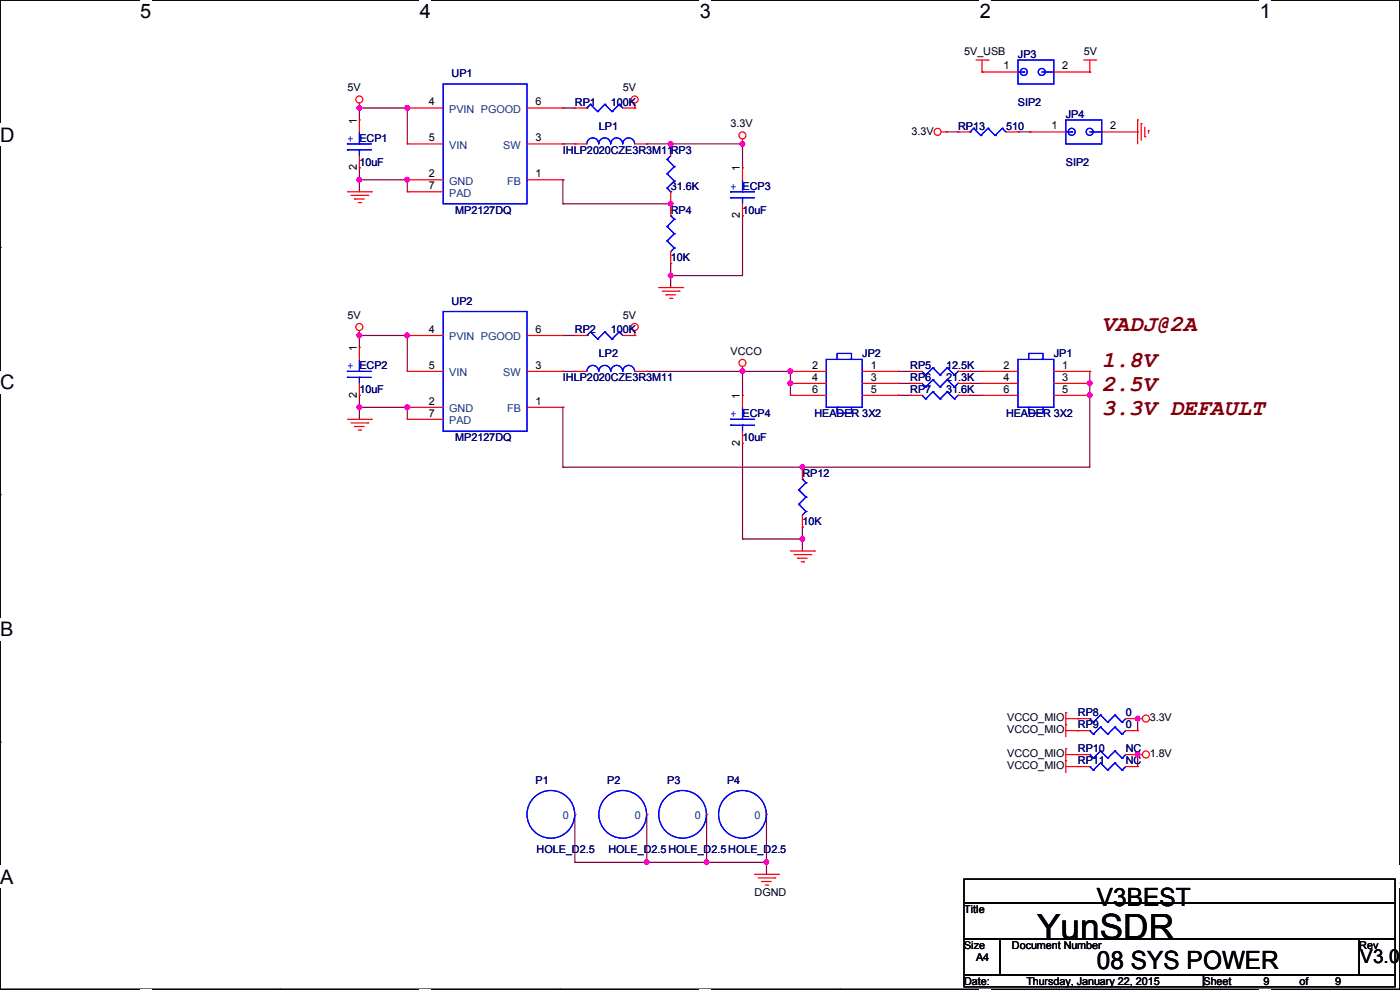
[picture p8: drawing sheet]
<svg xmlns="http://www.w3.org/2000/svg" width="297mm" height="210mm" viewBox="0 0 297 210" stroke-linecap="round" stroke-linejoin="round" font-family="sans-serif">
<path d="M0 0h297v209.8h-297z" fill="none" stroke="#000" stroke-width=".25"/>
<g fill="#fff">
<path d="M29.7 0h2.4v4.8h-2.4z"/>
<path d="M29.7 209.8h2.4v.2h-2.4z"/>
</g>
<path d="M59.4 0h.1M59.4 209.8h.1" fill="none" stroke="#000" stroke-width=".25"/>
<g fill="#fff">
<path d="M89.1 0h2.3v4.8h-2.3z"/>
<path d="M89.1 209.8h2.3v.2h-2.3z"/>
</g>
<path d="M118.8 0h.1M118.8 209.8h.1" fill="none" stroke="#000" stroke-width=".25"/>
<g fill="#fff">
<path d="M148.5 0h2.3v4.8h-2.3z"/>
<path d="M148.5 209.8h2.3v.2h-2.3z"/>
</g>
<path d="M178.2 0h.1M178.2 209.8h.1" fill="none" stroke="#000" stroke-width=".25"/>
<g fill="#fff">
<path d="M207.9 0h2.3v4.8h-2.3z"/>
<path d="M207.9 209.8h2.3v.2h-2.3z"/>
</g>
<path d="M237.6 0h.1M237.6 209.8h.1" fill="none" stroke="#000" stroke-width=".25"/>
<g fill="#fff">
<path d="M267.3 0h2.3v4.8h-2.3z"/>
<path d="M267.3 209.8h2.3v.2h-2.3z"/>
<path d="M0 26.2h3.1v4.8h-3.1z"/>
<path d="M0 78.7h3.1v4.7h-3.1z"/>
</g>
<path d="M0 52.5h.1M297 52.5h.1" fill="none" stroke="#000" stroke-width=".25"/>
<path d="M0 131.1h2.9v4.8h-2.9z" fill="#fff"/>
<path d="M0 104.9h.1M297 104.9h.1" fill="none" stroke="#000" stroke-width=".25"/>
<g fill="#fff">
<path d="M0 183.6h2.9v4.7h-2.9z"/>
<path d="M296.9 183.6h.1v4.7h-.1z"/>
</g>
<path d="M0 157.4h.1M297 157.4h.1M204.5 186.5h91.5v5.1h-91.5zM204.5 191.6h91.5v7.6h-91.5zM204.5 199.2h7.6v7.6h-7.6zM212.1 199.2h76.2v7.6h-76.2zM288.3 199.2h7.7v7.6h-7.7zM204.5 206.8h50.8v2.5h-50.8zM255.3 206.8h40.7v2.5h-40.7z" fill="none" stroke="#000" stroke-width=".25"/>
<g fill="none" stroke="#800040" stroke-width=".25">
<path d="M76.2 38.1h.1M76.2 35.6h.1M76.2 22.9h.1M76.2 38.1h10.2M76.2 22.9v2.5M76.2 35.6v5.1M76.2 22.9h10.2M86.4 38.1h.1M86.4 22.9h.1M86.4 22.9v7.6M86.4 38.1v2.6M119.4 30.5h.1"/>
<path d="M119.4 22.9h.1M119.4 38.1h.1M119.4 30.5h2.6M119.4 22.9h2.6M119.4 38.1v5.1M137.2 30.5h.1M137.2 30.5h20.3M157.5 30.5h.1M157.5 30.5v5.1M200.7 28h.1M200.7 28h2.5M215.9 28h2.6"/>
<path d="M218.5 28h.1M119.4 43.2h.1M119.4 43.2h22.9M142.3 58.5h.1M142.3 55.9h.1M142.3 55.9v5.1M157.5 45.8h.1M157.5 45.8v12.7h-15.2M76.2 71.2h.1M76.2 71.2v2.5M76.2 71.2h10.2M86.4 71.2h.1"/>
<path d="M86.4 71.2v7.6M119.4 78.8h.1M119.4 71.2h.1M119.4 78.8h2.6M119.4 71.2h2.6M137.2 78.8h30.5M157.5 78.8h.1M157.5 78.8v5.1M167.7 78.8h.1M167.7 78.8v5.1M190.5 78.8h.1M190.5 78.8h2.6"/>
<path d="M205.8 78.8h.1M205.8 78.8h2.5M231.2 78.8h.1M231.2 78.8v20.3h-111.8M76.2 86.4h.1M76.2 83.9h.1M76.2 83.9v5M76.2 86.4h10.2M86.4 86.4h.1M86.4 86.4v2.5M119.4 99.1h.1M119.4 86.4h.1"/>
<path d="M119.4 86.4v12.7M157.5 94v20.3M167.7 81.3h.1M170.2 99.1h.1M190.5 81.3h.1M190.5 83.9h.1M190.5 81.3h2.6M190.5 83.9h2.6M205.8 81.3h.1M205.8 83.9h.1M205.8 81.3h2.5M205.8 83.9h2.5"/>
<path d="M231.2 83.9h.1M231.2 81.3h.1M157.5 114.3h.1M157.5 114.3h12.7M170.2 114.3h.1M170.2 111.8h.1M170.2 111.8v5.1M241.3 152.4h.1M241.3 152.4v2.6M122 172.8h.1M122 172.8v10.1M137.2 172.8h.1"/>
<path d="M137.2 172.8v10.1M149.9 172.8h.1M149.9 172.8v10.1M162.6 172.8h.1M162.6 172.8v12.7M241.3 160.1h.1M241.3 160.1v2.5M122 182.9h.1M122 182.9h40.6M137.2 182.9h.1M149.9 182.9h.1M162.6 182.9h.1"/>
</g>
<g fill="#f0f" stroke="#f0f" stroke-width=".25">
<circle cx="241.3" cy="152.4" r=".49"/>
<circle cx="241.3" cy="160" r=".49"/>
<circle cx="162.6" cy="182.9" r=".49"/>
<circle cx="149.9" cy="182.9" r=".49"/>
<circle cx="137.2" cy="182.9" r=".49"/>
<circle cx="86.4" cy="38.1" r=".49"/>
<circle cx="76.2" cy="38.1" r=".49"/>
<circle cx="142.3" cy="58.4" r=".49"/>
<circle cx="142.3" cy="30.5" r=".49"/>
<circle cx="142.3" cy="43.2" r=".49"/>
<circle cx="76.2" cy="22.9" r=".49"/>
<circle cx="157.5" cy="30.5" r=".49"/>
<circle cx="86.4" cy="22.9" r=".49"/>
<circle cx="86.4" cy="86.4" r=".49"/>
<circle cx="76.2" cy="86.4" r=".49"/>
<circle cx="157.5" cy="78.8" r=".49"/>
<circle cx="170.2" cy="99.1" r=".49"/>
<circle cx="76.2" cy="71.1" r=".49"/>
<circle cx="86.4" cy="71.1" r=".49"/>
<circle cx="231.2" cy="83.8" r=".49"/>
<circle cx="231.2" cy="81.3" r=".49"/>
<circle cx="167.7" cy="81.3" r=".49"/>
<circle cx="167.7" cy="78.8" r=".49"/>
<circle cx="170.2" cy="114.3" r=".49"/>
</g>
<g fill="none" stroke="#f00" stroke-width=".25">
<path d="M207.1 12.7h2.5M208.3 15.3h.1M208.3 12.7v2.6M208.3 15.3h7.6M209.6 12.7h.1M223.6 15.3h7.6M229.9 12.7h2.6M231.2 15.3h.1M231.2 12.7v2.6M232.5 12.7h.1M76.2 22.9h.1M76.2 25.4h.1"/>
<path d="M76.2 35.6h.1M76.2 21.9v1M76.2 25.4v2.6M76.2 33.1v2.5M86.4 38.1h.1M86.4 22.9h.1M86.4 30.5h.1M86.4 38.1h7.6M86.4 30.5h7.6M86.4 22.9h7.6M111.8 38.1h7.6M111.8 30.5h7.6"/>
<path d="M111.8 22.9h7.6M119.4 38.1h.1M119.4 30.5h.1M119.4 22.9h.1M122 30.5h.1M122 22.9h.1M122 30.5h2.5M122 22.9h2.5M132.1 22.9h2.6M134.7 22.9h.1M134.7 21.9v1M134.7 30.5h2.5"/>
<path d="M137.2 30.5h.1M142.3 30.5h.1M142.3 30.5v2.6M157.5 30.5h.1M157.5 35.6h.1M157.5 29.5v1M157.5 35.6v2.5M199.7 28h1M200.7 28h.1M203.2 28h.1M203.2 28h2.6M213.4 28h2.5"/>
<path d="M215.9 28h.1M218.5 28h.1M218.5 28h7.6M233.7 28h7.6M241.3 25.4h.1M241.3 28h.1M241.3 25.4v5.1M242.1 26.2h.1M242.1 26.2v3.6M242.9 29h.1M242.9 27v2M243.6 27.7h.1"/>
<path d="M243.6 27.7v.5M73.7 40.7h5.1M74.5 41.4h3.5M75.2 42.2h.1M75.2 42.2h2.1M76 43h.5M76.5 43h.1M78 41.4h.1M78.8 40.7h.1M86.4 40.7h.1M86.4 40.7h7.6M142.3 43.2h.1"/>
<path d="M142.3 55.9h.1M142.3 40.7v5.1M142.3 53.4v2.5M157.5 45.8h.1M157.5 43.2v2.6M76.2 71.2h.1M76.2 73.7h.1M76.2 70.1v1.1M76.2 73.7v2.5M86.4 71.2h.1M86.4 78.8h.1M86.4 78.8h7.6"/>
<path d="M86.4 71.2h7.6M111.8 78.8h7.6M111.8 71.2h7.6M119.4 78.8h.1M119.4 71.2h.1M122 71.2h.1M122 78.8h.1M122 78.8h2.5M122 71.2h2.5M132.1 71.2h2.6M134.7 71.2h.1M134.7 70.1v1.1"/>
<path d="M134.7 78.8h2.5M137.2 78.8h.1M139.7 61h5.1M140.5 61.8h3.6M141.3 62.5h.1M141.3 62.5h2M142 63.3h.5M142.5 63.3h.1M144.1 61.8h.1M144.8 61h.1M157.5 78.8h.1M157.5 77.8v1"/>
<path d="M167.7 78.8h.1M167.7 78.8h7.6M182.9 78.8h7.6M190.5 78.8h.1M193.1 78.8h.1M193.1 78.8h2.5M203.2 78.8h2.6M205.8 78.8h.1M208.3 78.8h.1M208.3 78.8h7.6M223.6 78.8h7.6M231.2 78.8h.1"/>
<path d="M73.7 88.9h5.1M74.5 89.7h3.5M75.2 90.5h.1M75.2 90.5h2.1M76 91.2h.5M76.2 83.9h.1M76.2 81.3v2.6M76.5 91.2h.1M78 89.7h.1M78.8 88.9h.1M86.4 86.4h.1M86.4 88.9h.1"/>
<path d="M86.4 88.9h7.6M86.4 86.4h7.6M111.8 86.4h7.6M119.4 86.4h.1M157.5 83.9h.1M157.5 94h.1M157.5 83.9v2.5M157.5 91.5v2.5M167.7 81.3h.1M167.7 83.9h.1M167.7 81.3h7.6M167.7 83.9h7.6"/>
<path d="M170.2 99.1h.1M170.2 99.1v2.5M182.9 81.3h7.6M182.9 83.9h7.6M190.5 81.3h.1M190.5 83.9h.1M193.1 83.9h.1M193.1 81.3h.1M193.1 81.3h2.5M193.1 83.9h2.5M203.2 81.3h2.6M203.2 83.9h2.6"/>
<path d="M205.8 83.9h.1M205.8 81.3h.1M208.3 81.3h.1M208.3 83.9h.1M208.3 81.3h7.6M208.3 83.9h7.6M223.6 81.3h7.6M223.6 83.9h7.6M231.2 81.3h.1M231.2 83.9h.1M167.7 116.9h5.1M168.4 117.6h3.6"/>
<path d="M169.2 118.4h.1M169.2 118.4h2M170 119.2h.5M170.2 111.8h.1M170.2 109.3v2.5M170.5 119.2h.1M172 117.6h.1M172.8 116.9h.1M226.1 151.2h.1M226.1 153.7h.1M226.1 158.8h.1M226.1 152.4h5.1"/>
<path d="M226.1 151.2v5.1M226.1 158.8v5.1M226.1 155h5.1M228.6 152.4h.1M228.6 155h.1M238.8 152.4h3.6M238.8 155h2.5M241.3 152.4h.1M241.3 155h.1M122 172.8h.1M137.2 172.8h.1M149.9 172.8h.1"/>
<path d="M162.6 172.8h.1M226.1 161.3h.1M226.1 162.6h5.1M226.1 160.1h5.1M228.6 162.6h.1M228.6 160.1h.1M238.8 162.6h2.5M238.8 160.1h3.6M241.3 160.1h.1M241.3 162.6h.1M160.1 185.5h5M160.8 186.2h3.6"/>
<path d="M161.6 187h.1M161.6 187h2M162.3 187.7h.6M162.9 187.7h.1M164.4 186.2h.1M165.1 185.5h.1"/>
<circle cx="76.2" cy="21.1" r=".74"/>
<circle cx="134.6" cy="21.1" r=".74"/>
<circle cx="157.5" cy="28.7" r=".74"/>
<circle cx="198.9" cy="28" r=".74"/>
<circle cx="76.2" cy="69.4" r=".74"/>
<circle cx="134.6" cy="69.4" r=".74"/>
<circle cx="157.5" cy="77" r=".74"/>
<circle cx="243.1" cy="152.4" r=".74"/>
<circle cx="243.1" cy="160" r=".74"/>
</g>
<g fill="none" stroke="#00f" stroke-width=".25">
<path d="M94 17.8h17.8v25.4h-17.8zM215.9 12.7h7.7v5.1h-7.7zM215.9 15.3h1.3M217.2 15.3h.1M221 15.3h2.6M223.6 15.3h.1M73.7 30.5h.1M73.7 31.8h.1M73.7 30.5h5.1M73.7 31.8h5.1M76.2 30.5h.1M76.2 31.8h.1"/>
<path d="M76.2 28v2.5M76.2 31.8v1.3M124.5 30.5a1.25 1.25 0 0 1 1.3-1.2 1.25 1.25 0 0 1 1.2 1.2 1.29 1.29 0 0 1 1.3-1.2 1.29 1.29 0 0 1 1.3 1.2 1.25 1.25 0 0 1 1.2-1.2 1.25 1.25 0 0 1 1.3 1.2M124.5 22.9h.1M125.3 22.1h.1M125.3 22.1l1.5 1.6M125.3 22.1l-.8 .8M126.8 23.7h.1M128.3 22.1h.1M128.3 22.1l1.5 1.6M128.3 22.1l-1.5 1.6M129.8 23.7h.1"/>
<path d="M131.4 22.1h.1M131.4 22.1l.7 .8M131.4 22.1l-1.6 1.6M132.1 30.5a1.25 1.25 0 0 1 1.3-1.2 1.25 1.25 0 0 1 1.2 1.2M141.5 33.8h.1M141.5 36.9h.1M141.5 39.9h.1M141.5 33.8l1.5 1.5M141.5 36.9l1.5 1.5M141.5 39.9l.8 .8M142.3 33.1l-.8 .7M143 35.3h.1"/>
<path d="M143 38.4h.1M143 35.3l-1.5 1.6M143 38.4l-1.5 1.5M157.5 38.1v2.6M205.8 28h.1M206.5 27.2h.1M206.5 27.2l1.6 1.5M206.5 27.2l-.7 .8M208.1 28.7h.1M209.6 27.2h.1M209.6 27.2l1.5 1.5M209.6 27.2l-1.5 1.5"/>
<path d="M211.1 28.7h.1M212.6 27.2h.1M212.6 27.2l.8 .8M212.6 27.2l-1.5 1.5M226.1 25.4h7.6v5.1h-7.6zM226.1 28h1.3M227.4 28h.1M231.2 28h2.5M233.7 28h.1M141.5 51.1h.1M141.5 48h.1M141.5 51.1l1.5 1.5"/>
<path d="M141.5 48l1.5 1.6M142.3 40.7h.1M142.3 45.8h.1M142.3 45.8l.7 .7M143 52.6h.1M143 49.6h.1M143 46.5h.1M143 52.6l-.7 .8M143 49.6l-1.5 1.5M143 46.5l-1.5 1.5M155 40.7h.1M155 42h.1"/>
<path d="M155 40.7h5.1M155 42h5.1M157.5 40.7h.1M157.5 42h.1M157.5 42v1.2M73.7 78.8h.1M73.7 78.8h5.1M76.2 78.8h.1M76.2 76.2v2.6M94 66.1h17.8v25.4h-17.8zM124.5 71.2h.1M124.5 78.8a1.25 1.25 0 0 1 1.3-1.3 1.25 1.25 0 0 1 1.2 1.3 1.29 1.29 0 0 1 1.3-1.3 1.29 1.29 0 0 1 1.3 1.3 1.25 1.25 0 0 1 1.2-1.3 1.25 1.25 0 0 1 1.3 1.3"/>
<path d="M125.3 70.4h.1M125.3 70.4l1.5 1.5M125.3 70.4l-.8 .8M126.8 71.9h.1M128.3 70.4h.1M128.3 70.4l1.5 1.5M128.3 70.4l-1.5 1.5M129.8 71.9h.1M131.4 70.4h.1M131.4 70.4l.7 .8M131.4 70.4l-1.6 1.5M132.1 78.8a1.25 1.25 0 0 1 1.3-1.3 1.25 1.25 0 0 1 1.2 1.3"/>
<path d="M175.3 76.2h7.6v10.2h-7.6zM177.6 76.2v-1.2h3v1.2h-.2M195.6 78.8l.8 .7M196.4 79.5h.1M197.9 78h.1M197.9 78l-1.5 1.5M197.9 78l1.5 1.5M199.4 79.5h.1M201 78h.1M201 78l-1.6 1.5M201 78l1.5 1.5M202.5 79.5h.1"/>
<path d="M203.2 78.8h.1M203.2 78.8l-.7 .7M215.9 76.2h7.7v10.2h-7.7zM218.2 76.2v-1.2h3.1v1.2h-.3M73.7 80.1h.1M73.7 80.1h5.1M76.2 80.1h.1M76.2 80.1v1.2M155 88.9h.1M155 90.2h.1M155 88.9h5.1M155 90.2h5.1"/>
<path d="M157.5 88.9h.1M157.5 90.2h.1M157.5 86.4v2.5M157.5 90.2v1.3M177.8 86.4h-.2v1.3h3v-1.3M195.6 83.9l.8 .7M195.6 81.3l.8 .8M196.4 84.6h.1M196.4 82.1h.1M197.9 83.1h.1M197.9 80.6h.1M197.9 83.1l-1.5 1.5"/>
<path d="M197.9 83.1l1.5 1.5M197.9 80.6l-1.5 1.5M197.9 80.6l1.5 1.5M199.4 84.6h.1M199.4 82.1h.1M201 83.1h.1M201 80.6h.1M201 83.1l-1.6 1.5M201 83.1l1.5 1.5M201 80.6l-1.6 1.5M201 80.6l1.5 1.5M202.5 84.6h.1"/>
<path d="M202.5 82.1h.1M203.2 83.9h.1M203.2 81.3h.1M203.2 83.9l-.7 .7M203.2 81.3l-.7 .8M218.5 86.4h-.3v1.3h3.1v-1.3M169.5 107h.1M169.5 103.9h.1M169.5 107l1.5 1.5M169.5 103.9l1.5 1.6M170.2 101.6h.1M170.2 101.6l.8 .8"/>
<path d="M171 108.5h.1M171 105.5h.1M171 102.4h.1M171 108.5l-.8 .8M171 105.5l-1.5 1.5M171 102.4l-1.5 1.5M231.2 152.4h.1M231.2 155h.1M231.2 152.4l.7 .8M231.2 155l.7 .7M231.9 153.2h.1M231.9 155.7h.1"/>
<path d="M233.5 151.7h.1M233.5 154.2h.1M233.5 159.3h.1M233.5 151.7l1.5 1.5M233.5 151.7l-1.6 1.5M233.5 154.2l1.5 1.5M233.5 154.2l-1.6 1.5M233.5 159.3l1.5 1.5M233.5 159.3l-1.6 1.5M235 153.2h.1M235 155.7h.1M236.5 151.7h.1"/>
<path d="M236.5 154.2h.1M236.5 159.3h.1M236.5 151.7l1.5 1.5M236.5 151.7l-1.5 1.5M236.5 154.2l1.5 1.5M236.5 154.2l-1.5 1.5M236.5 159.3l1.5 1.5M236.5 159.3l-1.5 1.5M238 153.2h.1M238 155.7h.1M238.8 152.4l-.8 .8M238.8 155l-.8 .7"/>
<path d="M231.2 160.1h.1M231.2 162.6h.1M231.2 160.1l.7 .7M231.2 162.6l.7 .8M231.9 160.8h.1M231.9 163.4h.1M233.5 161.8h.1M233.5 161.8l1.5 1.6M233.5 161.8l-1.6 1.6M235 160.8h.1M235 163.4h.1M236.5 161.8h.1"/>
<path d="M236.5 161.8l1.5 1.6M236.5 161.8l-1.5 1.6M238 160.8h.1M238 163.4h.1M238.8 160.1l-.8 .7M238.8 162.6l-.8 .8"/>
<circle cx="217.2" cy="15.3" r=".74"/>
<circle cx="221" cy="15.3" r=".74"/>
<circle cx="227.4" cy="28" r=".74"/>
<circle cx="231.2" cy="28" r=".74"/>
<circle cx="116.9" cy="172.7" r="5.1"/>
<circle cx="132.1" cy="172.7" r="5.1"/>
<circle cx="144.8" cy="172.7" r="5.1"/>
<circle cx="157.5" cy="172.7" r="5.1"/>
</g>
<text font-size="7.4" x="220" y="199.2">YunSDR</text>
<g font-size="5.3">
<text x="232.7" y="192.3">V3BEST</text>
<text x="232.7" y="205.5">08 SYS POWER</text>
</g>
<g font-size="4.8" fill="#800000">
<text x="233.7" y="70.2">VADJ@2A</text>
<text x="233.7" y="77.8">1.8V</text>
<text x="233.7" y="82.9">2.5V</text>
<text x="233.7" y="88">3.3V DEFAULT</text>
</g>
<g font-size="4.2">
<text x="29.7" y="3.9">5</text>
<text x="89.1" y="3.9">4</text>
<text x="148.5" y="3.9">3</text>
<text x="207.9" y="3.9">2</text>
<text x="267.2" y="3.9">1</text>
<text x="0" y="30.1">D</text>
<text x="0" y="82.5">C</text>
<text x="0" y="135">B</text>
<text x="0" y="187.4">A</text>
<text x="297" y="187.4">A</text>
</g>
<text font-size="4.1" x="288.6" y="204.3">V3.0</text>
<g font-size="2.3">
<text x="204.5" y="11.8">5V_USB</text>
<text x="229.9" y="11.8">5V</text>
<text x="212.9" y="14.7">1</text>
<text x="225.4" y="14.7">2</text>
<text x="73.7" y="19.4">5V</text>
<text x="91" y="22.4">4</text>
<text x="113.6" y="22.4">6</text>
<text x="132.1" y="19.4">5V</text>
<text x="75.7" y="26.2" transform="rotate(-90 75.7 26.2)">1</text>
<text x="91" y="30">5</text>
<text x="113.6" y="30">3</text>
<text x="155" y="27">3.3V</text>
<text x="193.3" y="28.5">3.3V</text>
<text x="223.1" y="27.4">1</text>
<text x="235.5" y="27.4">2</text>
<text x="75.7" y="36.1" transform="rotate(-90 75.7 36.1)">2</text>
<text x="91" y="37.6">2</text>
<text x="91" y="40.1">7</text>
<text x="113.6" y="37.6">1</text>
<text x="157" y="36.4" transform="rotate(-90 157 36.4)">1</text>
<text x="157" y="46.3" transform="rotate(-90 157 46.3)">2</text>
<text x="73.7" y="67.6">5V</text>
<text x="91" y="70.6">4</text>
<text x="113.6" y="70.6">6</text>
<text x="132.1" y="67.6">5V</text>
<text x="75.7" y="74.5" transform="rotate(-90 75.7 74.5)">1</text>
<text x="155" y="75.3">VCCO</text>
<text x="91" y="78.2">5</text>
<text x="113.6" y="78.2">3</text>
<text x="172.3" y="78.2">2</text>
<text x="172.3" y="80.8">4</text>
<text x="172.3" y="83.3">6</text>
<text x="184.7" y="78.2">1</text>
<text x="184.7" y="80.8">3</text>
<text x="184.7" y="83.3">5</text>
<text x="212.9" y="78.2">2</text>
<text x="212.9" y="80.8">4</text>
<text x="212.9" y="83.3">6</text>
<text x="225.4" y="78.2">1</text>
<text x="225.4" y="80.8">3</text>
<text x="225.4" y="83.3">5</text>
<text x="75.7" y="84.4" transform="rotate(-90 75.7 84.4)">2</text>
<text x="91" y="85.9">2</text>
<text x="91" y="88.4">7</text>
<text x="113.6" y="85.9">1</text>
<text x="157" y="84.6" transform="rotate(-90 157 84.6)">1</text>
<text x="157" y="94.5" transform="rotate(-90 157 94.5)">2</text>
<text x="213.7" y="153">VCCO_MIO</text>
<text x="213.7" y="155.5">VCCO_MIO</text>
<text x="243.9" y="153">3.3V</text>
<text x="213.7" y="160.6">VCCO_MIO</text>
<text x="243.9" y="160.6">1.8V</text>
<text x="213.7" y="163.2">VCCO_MIO</text>
<text x="160.1" y="190.1">DGND</text>
<text x="204.5" y="193.6">Title</text>
<text x="204.5" y="201.3">Size</text>
<text x="207.1" y="203.8">A4</text>
<text x="214.7" y="201.3">Document Number</text>
<text x="288.3" y="201.3">Rev</text>
<text x="204.5" y="208.9">Date:</text>
<text x="217.7" y="208.9">Thursday, January 22, 2015</text>
<text x="255.3" y="208.9">Sheet</text>
<text x="268" y="208.9">9</text>
<text x="275.6" y="208.9">of</text>
<text x="283.3" y="208.9">9</text>
</g>
<g font-size="2.3" fill="#000080">
<text x="95.8" y="16.3">UP1</text>
<text x="216" y="12.3">JP3</text>
<text x="122" y="22.4">RP1</text>
<text x="129.6" y="22.4">100K</text>
<text x="216" y="22.4">SIP2</text>
<text x="127" y="27.5">LP1</text>
<text x="203.3" y="27.5">RP13</text>
<text x="213.4" y="27.5">510</text>
<text x="226.1" y="25">JP4</text>
<text x="76.2" y="30.1">ECP1</text>
<text x="76.2" y="35.1">10uF</text>
<text x="119.4" y="32.6">IHLP2020CZE3R3M11</text>
<text x="142.3" y="32.6">RP3</text>
<text x="226.1" y="35.1">SIP2</text>
<text x="142.3" y="40.2">31.6K</text>
<text x="157.5" y="40.2">ECP3</text>
<text x="96.6" y="45.3">MP2127DQ</text>
<text x="142.3" y="45.3">RP4</text>
<text x="157.5" y="45.3">10uF</text>
<text x="142.3" y="55.5">10K</text>
<text x="95.8" y="64.6">UP2</text>
<text x="122" y="70.7">RP2</text>
<text x="129.6" y="70.7">100K</text>
<text x="127" y="75.8">LP2</text>
<text x="182.9" y="75.8">JP2</text>
<text x="223.6" y="75.8">JP1</text>
<text x="76.2" y="78.3">ECP2</text>
<text x="76.2" y="83.4">10uF</text>
<text x="119.4" y="80.9">IHLP2020CZE3R3M11</text>
<text x="193.1" y="78.3">RP5</text>
<text x="193.1" y="83.4">RP7</text>
<text x="193.1" y="80.9">RP6</text>
<text x="200.7" y="78.3">12.5K</text>
<text x="200.7" y="83.4">31.6K</text>
<text x="200.7" y="80.9">21.3K</text>
<text x="157.5" y="88.5">ECP4</text>
<text x="172.8" y="88.5">HEADER 3X2</text>
<text x="213.4" y="88.5">HEADER 3X2</text>
<text x="96.6" y="93.6">MP2127DQ</text>
<text x="157.5" y="93.6">10uF</text>
<text x="170.2" y="101.2">RP12</text>
<text x="170.2" y="111.3">10K</text>
<text x="228.7" y="152">RP8</text>
<text x="228.7" y="154.5">RP9</text>
<text x="238.8" y="152">0</text>
<text x="238.8" y="154.5">0</text>
<text x="228.7" y="159.6">RP10</text>
<text x="238.8" y="159.6">NC</text>
<text x="113.6" y="166.2">P1</text>
<text x="128.8" y="166.2">P2</text>
<text x="141.5" y="166.2">P3</text>
<text x="154.2" y="166.2">P4</text>
<text x="228.7" y="162.1">RP11</text>
<text x="238.8" y="162.1">NC</text>
<text x="113.8" y="180.9">HOLE_D2.5</text>
<text x="129.1" y="180.9">HOLE_D2.5HOLE_D2.5HOLE_D2.5</text>
</g>
<g font-size="2.3" fill="#004080">
<text x="95.3" y="24">PVIN PGOOD</text>
<text x="95.3" y="31.6">VIN</text>
<text x="106.7" y="31.6">SW</text>
<text x="95.3" y="39.2">GND</text>
<text x="95.3" y="41.7">PAD</text>
<text x="107.6" y="39.2">FB</text>
<text x="95.3" y="72.2">PVIN PGOOD</text>
<text x="95.3" y="79.8">VIN</text>
<text x="106.7" y="79.8">SW</text>
<text x="95.3" y="87.5">GND</text>
<text x="107.6" y="87.5">FB</text>
<text x="95.3" y="90">PAD</text>
<text x="119.4" y="173.8">0</text>
<text x="134.7" y="173.8">0</text>
<text x="147.4" y="173.8">0</text>
<text x="160.1" y="173.8">0</text>
</g>
<g font-size="2.3" fill="#00f">
<text x="73.7" y="30.1">+</text>
<text x="155" y="40.3">+</text>
<text x="73.7" y="78.4">+</text>
<text x="155" y="88.5">+</text>
</g>
</svg>
